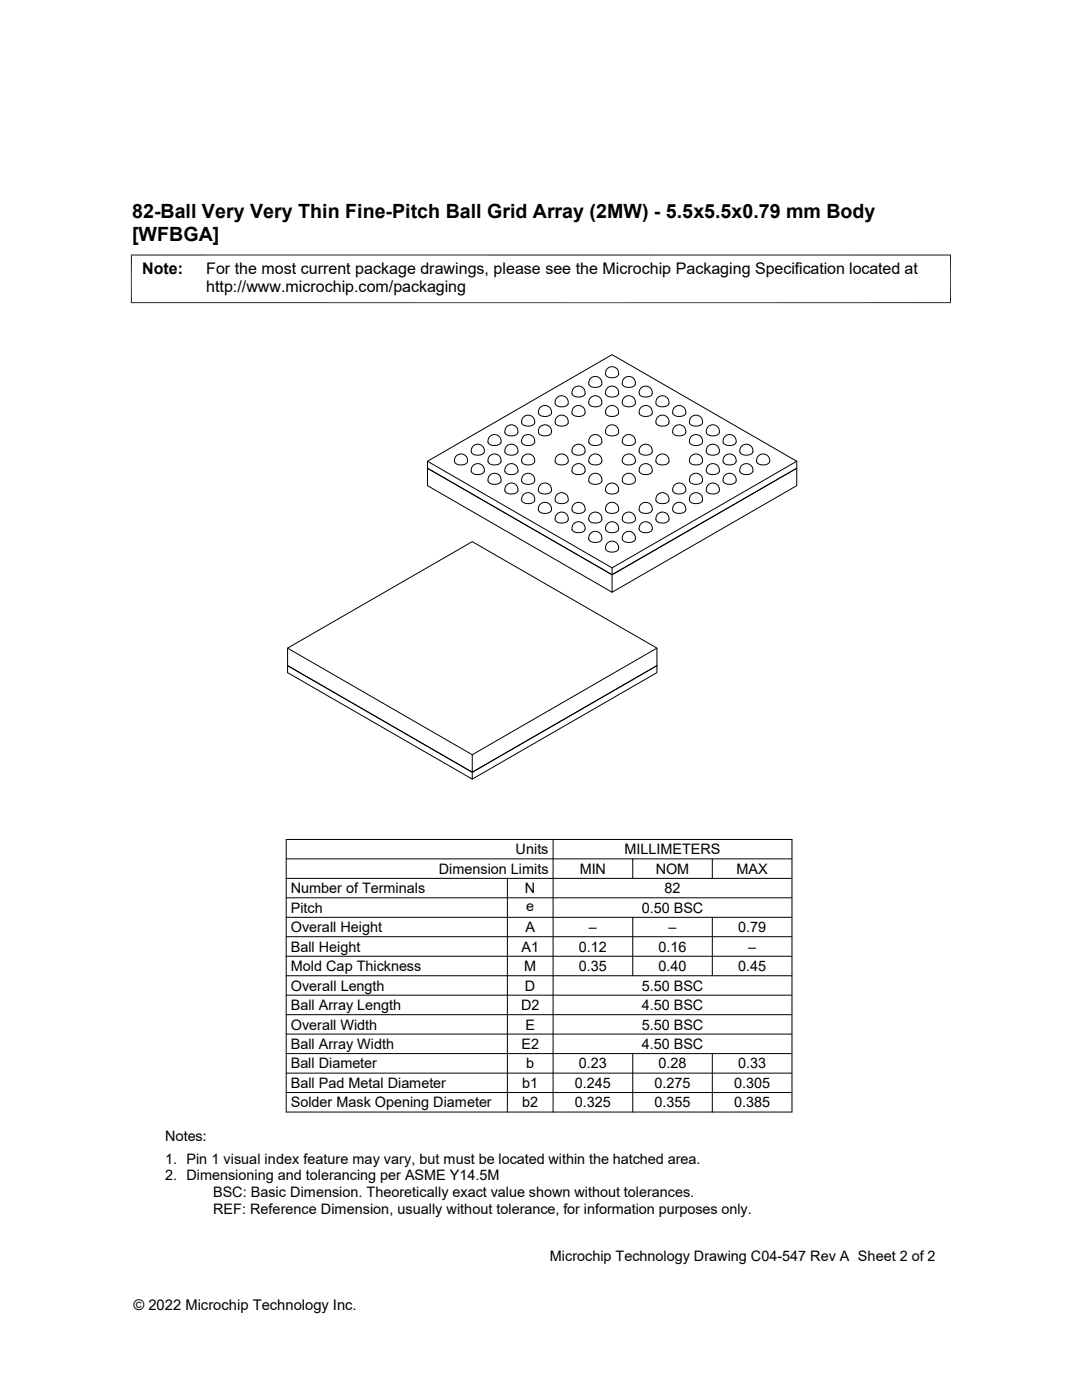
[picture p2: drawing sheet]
<svg xmlns="http://www.w3.org/2000/svg" width="216mm" height="279mm" viewBox="0 0 216 279" stroke-linecap="round" stroke-linejoin="round" font-family="sans-serif">
<g fill="none" stroke="#000" stroke-width=".2">
<path d="M26.1 50.9h163.7M26.2 50.8v9.7M189.7 50.8v9.7M26.1 60.4h163.7M116.7 78.6a1.29 1.29 0 0 0-1.4-1.6 1.29 1.29 0 0 0-1 1.8 1.66 1.66 0 0 0 2.5-.2M120.1 76.7a1.29 1.29 0 0 0-1.4-1.6 1.29 1.29 0 0 0-1.1 1.8 1.66 1.66 0 0 0 2.5-.2M123.4 74.7a1.3 1.3 0 0 0-1.4-1.5 1.3 1.3 0 0 0-1 1.8 1.66 1.66 0 0 0 2.4-.3M123.4 78.6a1.29 1.29 0 0 0-1.4-1.6 1.29 1.29 0 0 0-1 1.8 1.66 1.66 0 0 0 2.4-.2M126.8 76.7a1.29 1.29 0 0 0-1.4-1.6 1.29 1.29 0 0 0-1.1 1.8 1.66 1.66 0 0 0 2.5-.2M127.5 78.6a1.64 1.64 0 0 0 2.7 0 1.32 1.32 0 0 0-1.3-1.6 1.32 1.32 0 0 0-1.3 1.6M85.3 92.1l36.8 21.2M91 91.1a1.29 1.29 0 0 1 1.7-.3 1.29 1.29 0 0 1 .5 1.6 1.66 1.66 0 0 1-2.5-.3v-.4z"/>
<path d="M94.3 93a1.29 1.29 0 0 1 1.7-.3 1.29 1.29 0 0 1 .5 1.6 1.66 1.66 0 0 1-2.5-.2v-.5zM94.3 89.1a1.29 1.29 0 0 1 1.7-.3 1.29 1.29 0 0 1 .5 1.6 1.66 1.66 0 0 1-2.5-.2v-.5zM97.4 96a1.64 1.64 0 0 0 2.6 0M97.4 96a1.31 1.31 0 0 1 1.3-1.6 1.31 1.31 0 0 1 1.3 1.6M97.7 91.1a1.29 1.29 0 0 1 1.6-.3 1.29 1.29 0 0 1 .5 1.6 1.66 1.66 0 0 1-2.4-.3v-.4zM97.7 87.2a1.29 1.29 0 0 1 1.6-.3 1.29 1.29 0 0 1 .5 1.6 1.66 1.66 0 0 1-2.4-.2v-.5zM100.7 97.9a1.64 1.64 0 0 0 2.7 0 1.32 1.32 0 0 0-1.3-1.5 1.32 1.32 0 0 0-1.3 1.5M100.7 94.1a1.64 1.64 0 0 0 2.7 0 1.32 1.32 0 0 0-1.3-1.6 1.32 1.32 0 0 0-1.3 1.6M100.7 90.2a1.64 1.64 0 0 0 2.7 0 1.32 1.32 0 0 0-1.3-1.6 1.32 1.32 0 0 0-1.3 1.6M100.7 86.3a1.64 1.64 0 0 0 2.7 0M100.8 86.3a1.31 1.31 0 0 1 1.2-1.5 1.31 1.31 0 0 1 1.3 1.5M104.1 99.9a1.64 1.64 0 0 0 2.6 0 1.32 1.32 0 0 0-1.3-1.6 1.32 1.32 0 0 0-1.3 1.6"/>
<path d="M104.1 96a1.64 1.64 0 0 0 2.6 0M104.1 92.1a1.64 1.64 0 0 0 2.6 0 1.32 1.32 0 0 0-1.3-1.5 1.32 1.32 0 0 0-1.3 1.5M104.1 88.3a1.64 1.64 0 0 0 2.6 0 1.32 1.32 0 0 0-1.3-1.6 1.32 1.32 0 0 0-1.3 1.6M104.1 84.4a1.64 1.64 0 0 0 2.6 0 1.32 1.32 0 0 0-1.3-1.6 1.32 1.32 0 0 0-1.3 1.6M104.1 96a1.31 1.31 0 0 1 1.3-1.6 1.31 1.31 0 0 1 1.3 1.6M107.4 82.5a1.64 1.64 0 0 0 2.6 0 1.32 1.32 0 0 0-1.3-1.6 1.32 1.32 0 0 0-1.3 1.6M107.4 97.9a1.64 1.64 0 0 0 2.6 0 1.32 1.32 0 0 0-1.3-1.5 1.32 1.32 0 0 0-1.3 1.5M107.4 86.3a1.64 1.64 0 0 0 2.6 0M107.4 86.3a1.31 1.31 0 0 1 1.3-1.5 1.31 1.31 0 0 1 1.3 1.5M110.8 84.4a1.64 1.64 0 0 0 2.6 0 1.32 1.32 0 0 0-1.3-1.6 1.32 1.32 0 0 0-1.3 1.6M110.8 99.9a1.64 1.64 0 0 0 2.6 0 1.32 1.32 0 0 0-1.3-1.6 1.32 1.32 0 0 0-1.3 1.6M110.8 92.1a1.64 1.64 0 0 0 2.6 0 1.32 1.32 0 0 0-1.3-1.5 1.32 1.32 0 0 0-1.3 1.5"/>
<path d="M110.8 80.5a1.64 1.64 0 0 0 2.6 0M110.8 80.5a1.31 1.31 0 0 1 1.3-1.5 1.31 1.31 0 0 1 1.3 1.5M116.7 90.2a1.29 1.29 0 0 0-1.4-1.6 1.29 1.29 0 0 0-1 1.8 1.66 1.66 0 0 0 2.5-.2M116.7 94.1a1.29 1.29 0 0 0-1.4-1.6 1.29 1.29 0 0 0-1 1.8 1.66 1.66 0 0 0 2.5-.2M116.7 82.5a1.29 1.29 0 0 0-1.4-1.6 1.29 1.29 0 0 0-1 1.8 1.66 1.66 0 0 0 2.5-.2M117.5 96a1.64 1.64 0 0 0 2.6 0M117.5 80.5a1.64 1.64 0 0 0 2.6 0M117.5 96a1.31 1.31 0 0 1 1.3-1.6 1.31 1.31 0 0 1 1.3 1.6M117.5 80.5a1.31 1.31 0 0 1 1.3-1.5 1.31 1.31 0 0 1 1.3 1.5M120.1 88.3a1.29 1.29 0 0 0-1.4-1.6 1.29 1.29 0 0 0-1.1 1.8 1.66 1.66 0 0 0 2.5-.2M120.1 92.1a1.29 1.29 0 0 0-1.4-1.5 1.29 1.29 0 0 0-1.1 1.8 1.66 1.66 0 0 0 2.5-.3M120.8 86.3a1.64 1.64 0 0 0 2.6 0"/>
<path d="M120.8 86.3a1.31 1.31 0 0 1 1.3-1.5 1.31 1.31 0 0 1 1.3 1.5M123.4 97.9a1.29 1.29 0 0 0-1.4-1.5 1.29 1.29 0 0 0-1 1.8 1.66 1.66 0 0 0 2.4-.3M123.4 82.5a1.29 1.29 0 0 0-1.4-1.6 1.29 1.29 0 0 0-1 1.8 1.66 1.66 0 0 0 2.4-.2M124.2 96a1.64 1.64 0 0 0 2.6 0M124.2 80.5a1.64 1.64 0 0 0 2.6 0M124.2 96a1.31 1.31 0 0 1 1.3-1.6 1.31 1.31 0 0 1 1.3 1.6M124.2 80.5a1.31 1.31 0 0 1 1.3-1.5 1.31 1.31 0 0 1 1.3 1.5M126.8 92.1a1.29 1.29 0 0 0-1.4-1.5 1.29 1.29 0 0 0-1.1 1.8 1.66 1.66 0 0 0 2.5-.3M126.8 88.3a1.29 1.29 0 0 0-1.4-1.6 1.29 1.29 0 0 0-1.1 1.8 1.66 1.66 0 0 0 2.5-.2M127.5 94.1a1.64 1.64 0 0 0 2.7 0 1.32 1.32 0 0 0-1.3-1.6 1.32 1.32 0 0 0-1.3 1.6M127.5 82.5a1.64 1.64 0 0 0 2.7 0 1.32 1.32 0 0 0-1.3-1.6 1.32 1.32 0 0 0-1.3 1.6M127.5 90.2a1.64 1.64 0 0 0 2.7 0 1.32 1.32 0 0 0-1.3-1.6 1.32 1.32 0 0 0-1.3 1.6"/>
<path d="M130.9 80.5a1.64 1.64 0 0 0 2.6 0M130.9 80.5a1.31 1.31 0 0 1 1.3-1.5 1.31 1.31 0 0 1 1.3 1.5M131.2 98.8a1.29 1.29 0 0 1 1.6-.3 1.29 1.29 0 0 1 .6 1.6 1.66 1.66 0 0 1-2.5-.2v-.5zM131.2 83.3a1.29 1.29 0 0 1 1.6-.3 1.29 1.29 0 0 1 .6 1.6 1.66 1.66 0 0 1-2.5-.2v-.5zM131.2 91.1a1.29 1.29 0 0 1 1.6-.3 1.29 1.29 0 0 1 .6 1.6 1.66 1.66 0 0 1-2.5-.3v-.4zM134.2 86.3a1.64 1.64 0 0 0 2.6 0M134.2 86.3a1.31 1.31 0 0 1 1.3-1.5 1.31 1.31 0 0 1 1.3 1.5M134.5 96.9a1.29 1.29 0 0 1 1.7-.3 1.29 1.29 0 0 1 .5 1.6 1.66 1.66 0 0 1-2.5-.3v-.4zM134.5 81.4a1.29 1.29 0 0 1 1.7-.3 1.29 1.29 0 0 1 .5 1.6 1.66 1.66 0 0 1-2.5-.2v-.5zM137.6 96a1.64 1.64 0 0 0 2.6 0M137.6 96a1.31 1.31 0 0 1 1.3-1.6 1.31 1.31 0 0 1 1.3 1.6M137.9 83.3a1.29 1.29 0 0 1 1.6-.3 1.29 1.29 0 0 1 .5 1.6 1.66 1.66 0 0 1-2.4-.2v-.5z"/>
<path d="M137.9 87.2a1.29 1.29 0 0 1 1.6-.3 1.29 1.29 0 0 1 .5 1.6 1.66 1.66 0 0 1-2.4-.2v-.5zM137.9 91.1a1.29 1.29 0 0 1 1.6-.3 1.29 1.29 0 0 1 .5 1.6 1.66 1.66 0 0 1-2.4-.3v-.4zM137.9 98.8a1.29 1.29 0 0 1 1.6-.3 1.29 1.29 0 0 1 .5 1.6 1.66 1.66 0 0 1-2.4-.2v-.5zM140.9 86.3a1.64 1.64 0 0 0 2.7 0M140.9 90.2a1.64 1.64 0 0 0 2.7 0M140.9 94.1a1.64 1.64 0 0 0 2.7 0M140.9 97.9a1.64 1.64 0 0 0 2.7 0M140.9 86.3a1.31 1.31 0 0 1 1.3-1.5 1.31 1.31 0 0 1 1.3 1.5M140.9 90.2a1.31 1.31 0 0 1 1.3-1.6 1.31 1.31 0 0 1 1.3 1.6M140.9 94.1a1.31 1.31 0 0 1 1.3-1.6 1.31 1.31 0 0 1 1.3 1.6M140.9 97.9a1.31 1.31 0 0 1 1.3-1.5 1.31 1.31 0 0 1 1.3 1.5M144.3 88.3a1.64 1.64 0 0 0 2.6 0"/>
<path d="M144.3 92.1a1.64 1.64 0 0 0 2.6 0M144.3 96a1.64 1.64 0 0 0 2.6 0M144.3 88.3a1.31 1.31 0 0 1 1.3-1.6 1.31 1.31 0 0 1 1.3 1.6M144.3 92.1a1.31 1.31 0 0 1 1.3-1.5 1.31 1.31 0 0 1 1.3 1.5M144.3 96a1.31 1.31 0 0 1 1.3-1.6 1.31 1.31 0 0 1 1.3 1.6M147.6 94.1a1.64 1.64 0 0 0 2.6 0M147.6 90.2a1.64 1.64 0 0 0 2.6 0M147.6 94.1a1.31 1.31 0 0 1 1.3-1.6 1.31 1.31 0 0 1 1.3 1.6M147.6 90.2a1.31 1.31 0 0 1 1.3-1.6 1.31 1.31 0 0 1 1.3 1.6M151 92.1a1.64 1.64 0 0 0 2.6 0M151 92.1a1.31 1.31 0 0 1 1.3-1.5 1.31 1.31 0 0 1 1.3 1.5M159 92.1l-36.9 21.2v1.4l36.9-21.2v-1.4l-36.9-21.3-36.8 21.3v1.4l36.8 21.2 36.9-21.2v3.4l-36.9 21.3v-3.5l-36.8-21.2v3.4l36.8 21.3"/>
<path d="M107.4 101.8a1.3 1.3 0 0 1 1.5-1.6 1.3 1.3 0 0 1 1 1.9 1.66 1.66 0 0 1-2.5-.3M110.8 103.7a1.64 1.64 0 0 0 2.6 0 1.32 1.32 0 0 0-1.3-1.5 1.32 1.32 0 0 0-1.3 1.5M116.7 105.7a1.29 1.29 0 0 0-1.4-1.6 1.29 1.29 0 0 0-1 1.8 1.66 1.66 0 0 0 2.5-.2M116.7 101.8a1.3 1.3 0 0 0-1.4-1.6 1.3 1.3 0 0 0-1 1.9 1.66 1.66 0 0 0 2.5-.3M120.1 107.6a1.3 1.3 0 0 0-1.4-1.6 1.3 1.3 0 0 0-1.1 1.9 1.66 1.66 0 0 0 2.5-.3M120.1 103.7a1.29 1.29 0 0 0-1.4-1.5 1.29 1.29 0 0 0-1.1 1.8 1.66 1.66 0 0 0 2.5-.3M123.4 109.5a1.29 1.29 0 0 0-1.4-1.5 1.29 1.29 0 0 0-1 1.8 1.66 1.66 0 0 0 2.4-.3M123.4 101.8a1.3 1.3 0 0 0-1.4-1.6 1.3 1.3 0 0 0-1 1.9 1.66 1.66 0 0 0 2.4-.3M123.4 105.7a1.29 1.29 0 0 0-1.4-1.6 1.29 1.29 0 0 0-1 1.8 1.66 1.66 0 0 0 2.4-.2M126.8 107.6a1.3 1.3 0 0 0-1.4-1.6 1.3 1.3 0 0 0-1.1 1.9 1.66 1.66 0 0 0 2.5-.3M126.8 103.7a1.29 1.29 0 0 0-1.4-1.5 1.29 1.29 0 0 0-1.1 1.8 1.66 1.66 0 0 0 2.5-.3M127.5 105.7a1.64 1.64 0 0 0 2.7 0 1.32 1.32 0 0 0-1.3-1.6 1.32 1.32 0 0 0-1.3 1.6"/>
<path d="M127.6 101.8a1.3 1.3 0 0 1 1.4-1.6 1.3 1.3 0 0 1 1 1.9 1.66 1.66 0 0 1-2.5-.3M131.2 102.7a1.29 1.29 0 0 1 1.6-.3 1.29 1.29 0 0 1 .6 1.6 1.66 1.66 0 0 1-2.5-.3v-.4zM134.5 100.7a1.29 1.29 0 0 1 1.7-.3 1.29 1.29 0 0 1 .5 1.7 1.66 1.66 0 0 1-2.5-.3v-.5zM57.4 129.3l36.8 21.3M57.4 129.3l36.8-21.2 36.9 21.2v3.5l-36.9 21.3-36.8-21.3zM131.1 129.3l-36.9 21.3v3.5l-36.8-21.3v1.4l36.8 21.3v-1.4l36.9-21.3v1.4l-36.9 21.3M57.1 179.2h100.9M57.1 175.3h100.9M57.1 171.4h100.9M57.1 167.5h100.9v54.4h-100.9zM101.2 175.3v46.6M110.4 167.5v54.4"/>
<path d="M126.3 171.4v3.9M142.1 171.4v3.9M57.1 186.9h100.9M57.1 183.1h100.9M57.1 198.6h100.9M57.1 194.7h100.9M57.1 190.8h100.9M126.3 183.1v11.6M142.1 183.1v11.6M57.1 214.2h100.9M57.1 206.4h100.9M57.1 202.5h100.9"/>
<path d="M57.1 210.3h100.9M57.1 218h100.9M126.3 210.3v11.6M142.1 210.3v11.6"/>
</g>
<g font-size="3.9">
<text x="26.4" y="43.5">82-Ball Very Very Thin Fine-Pitch Ball Grid Array (2MW) - 5.5x5.5x0.79 mm Body</text>
<text x="26.4" y="48.1">[WFBGA]</text>
</g>
<g font-size="3.2">
<text x="28.4" y="54.7">Note:</text>
<text x="41.1" y="58.3">http://www.microchip.com/packaging</text>
<text x="41.1" y="54.7">For the most current package drawings, please see the Microchip Packaging Specification located at</text>
</g>
<g font-size="2.9">
<text x="102.9" y="170.5">Units</text>
<text x="124.6" y="170.5">MILLIMETERS</text>
<text x="58" y="178.3">Number of Terminals</text>
<text x="87.6" y="174.4">Dimension Limits</text>
<text x="104.8" y="178.3">N</text>
<text x="115.7" y="174.4">MIN</text>
<text x="130.8" y="174.4">NOM</text>
<text x="132.6" y="178.3">82</text>
<text x="147" y="174.4">MAX</text>
<text x="58" y="182.2">Pitch</text>
<text x="105" y="181.9">e</text>
<text x="128" y="182.2">0.50 BSC</text>
<text x="58" y="186">Overall Height</text>
<text x="58" y="189.9">Ball Height</text>
<text x="104.1" y="189.9">A1</text>
<text x="104.8" y="186">A</text>
<text x="115.5" y="189.9">0.12</text>
<text x="117.5" y="186">–</text>
<text x="131.4" y="189.9">0.16</text>
<text x="133.4" y="186">–</text>
<text x="147.3" y="186">0.79</text>
<text x="149.3" y="189.9">–</text>
<text x="58" y="197.7">Overall Length</text>
<text x="58" y="193.8">Mold Cap Thickness</text>
<text x="104.6" y="193.8">M</text>
<text x="104.8" y="197.7">D</text>
<text x="115.5" y="193.8">0.35</text>
<text x="128" y="197.7">5.50 BSC</text>
<text x="131.4" y="193.8">0.40</text>
<text x="147.3" y="193.8">0.45</text>
<text x="58" y="201.6">Ball Array Length</text>
<text x="104" y="201.6">D2</text>
<text x="128" y="201.6">4.50 BSC</text>
<text x="58" y="205.5">Overall Width</text>
<text x="58" y="209.4">Ball Array Width</text>
<text x="104" y="209.4">E2</text>
<text x="104.8" y="205.5">E</text>
<text x="128" y="209.4">4.50 BSC</text>
<text x="128" y="205.5">5.50 BSC</text>
<text x="58" y="213.2">Ball Diameter</text>
<text x="105" y="213.2">b</text>
<text x="115.5" y="213.2">0.23</text>
<text x="131.4" y="213.2">0.28</text>
<text x="147.3" y="213.2">0.33</text>
<text x="58" y="217.1">Ball Pad Metal Diameter</text>
<text x="58" y="221">Solder Mask Opening Diameter</text>
<text x="104.2" y="217.1">b1</text>
<text x="104.2" y="221">b2</text>
<text x="114.7" y="217.1">0.245</text>
<text x="114.7" y="221">0.325</text>
<text x="130.6" y="217.1">0.275</text>
<text x="130.6" y="221">0.355</text>
<text x="146.5" y="217.1">0.305</text>
<text x="146.5" y="221">0.385</text>
<text x="32.9" y="227.7">Notes:</text>
<text x="32.9" y="232.3">1. Pin 1 visual index feature may vary, but must be located within the hatched area.</text>
<text x="32.9" y="235.6">2. Dimensioning and tolerancing per ASME Y14.5M</text>
<text x="42.5" y="238.9">BSC: Basic Dimension. Theoretically exact value shown without tolerances.</text>
<text x="42.5" y="242.2">REF: Reference Dimension, usually without tolerance, for information purposes only.</text>
<text x="109.7" y="251.7">Microchip Technology Drawing C04-547 Rev A Sheet 2 of 2</text>
<text x="26.6" y="261.3">© 2022 Microchip Technology Inc.</text>
</g>
</svg>
